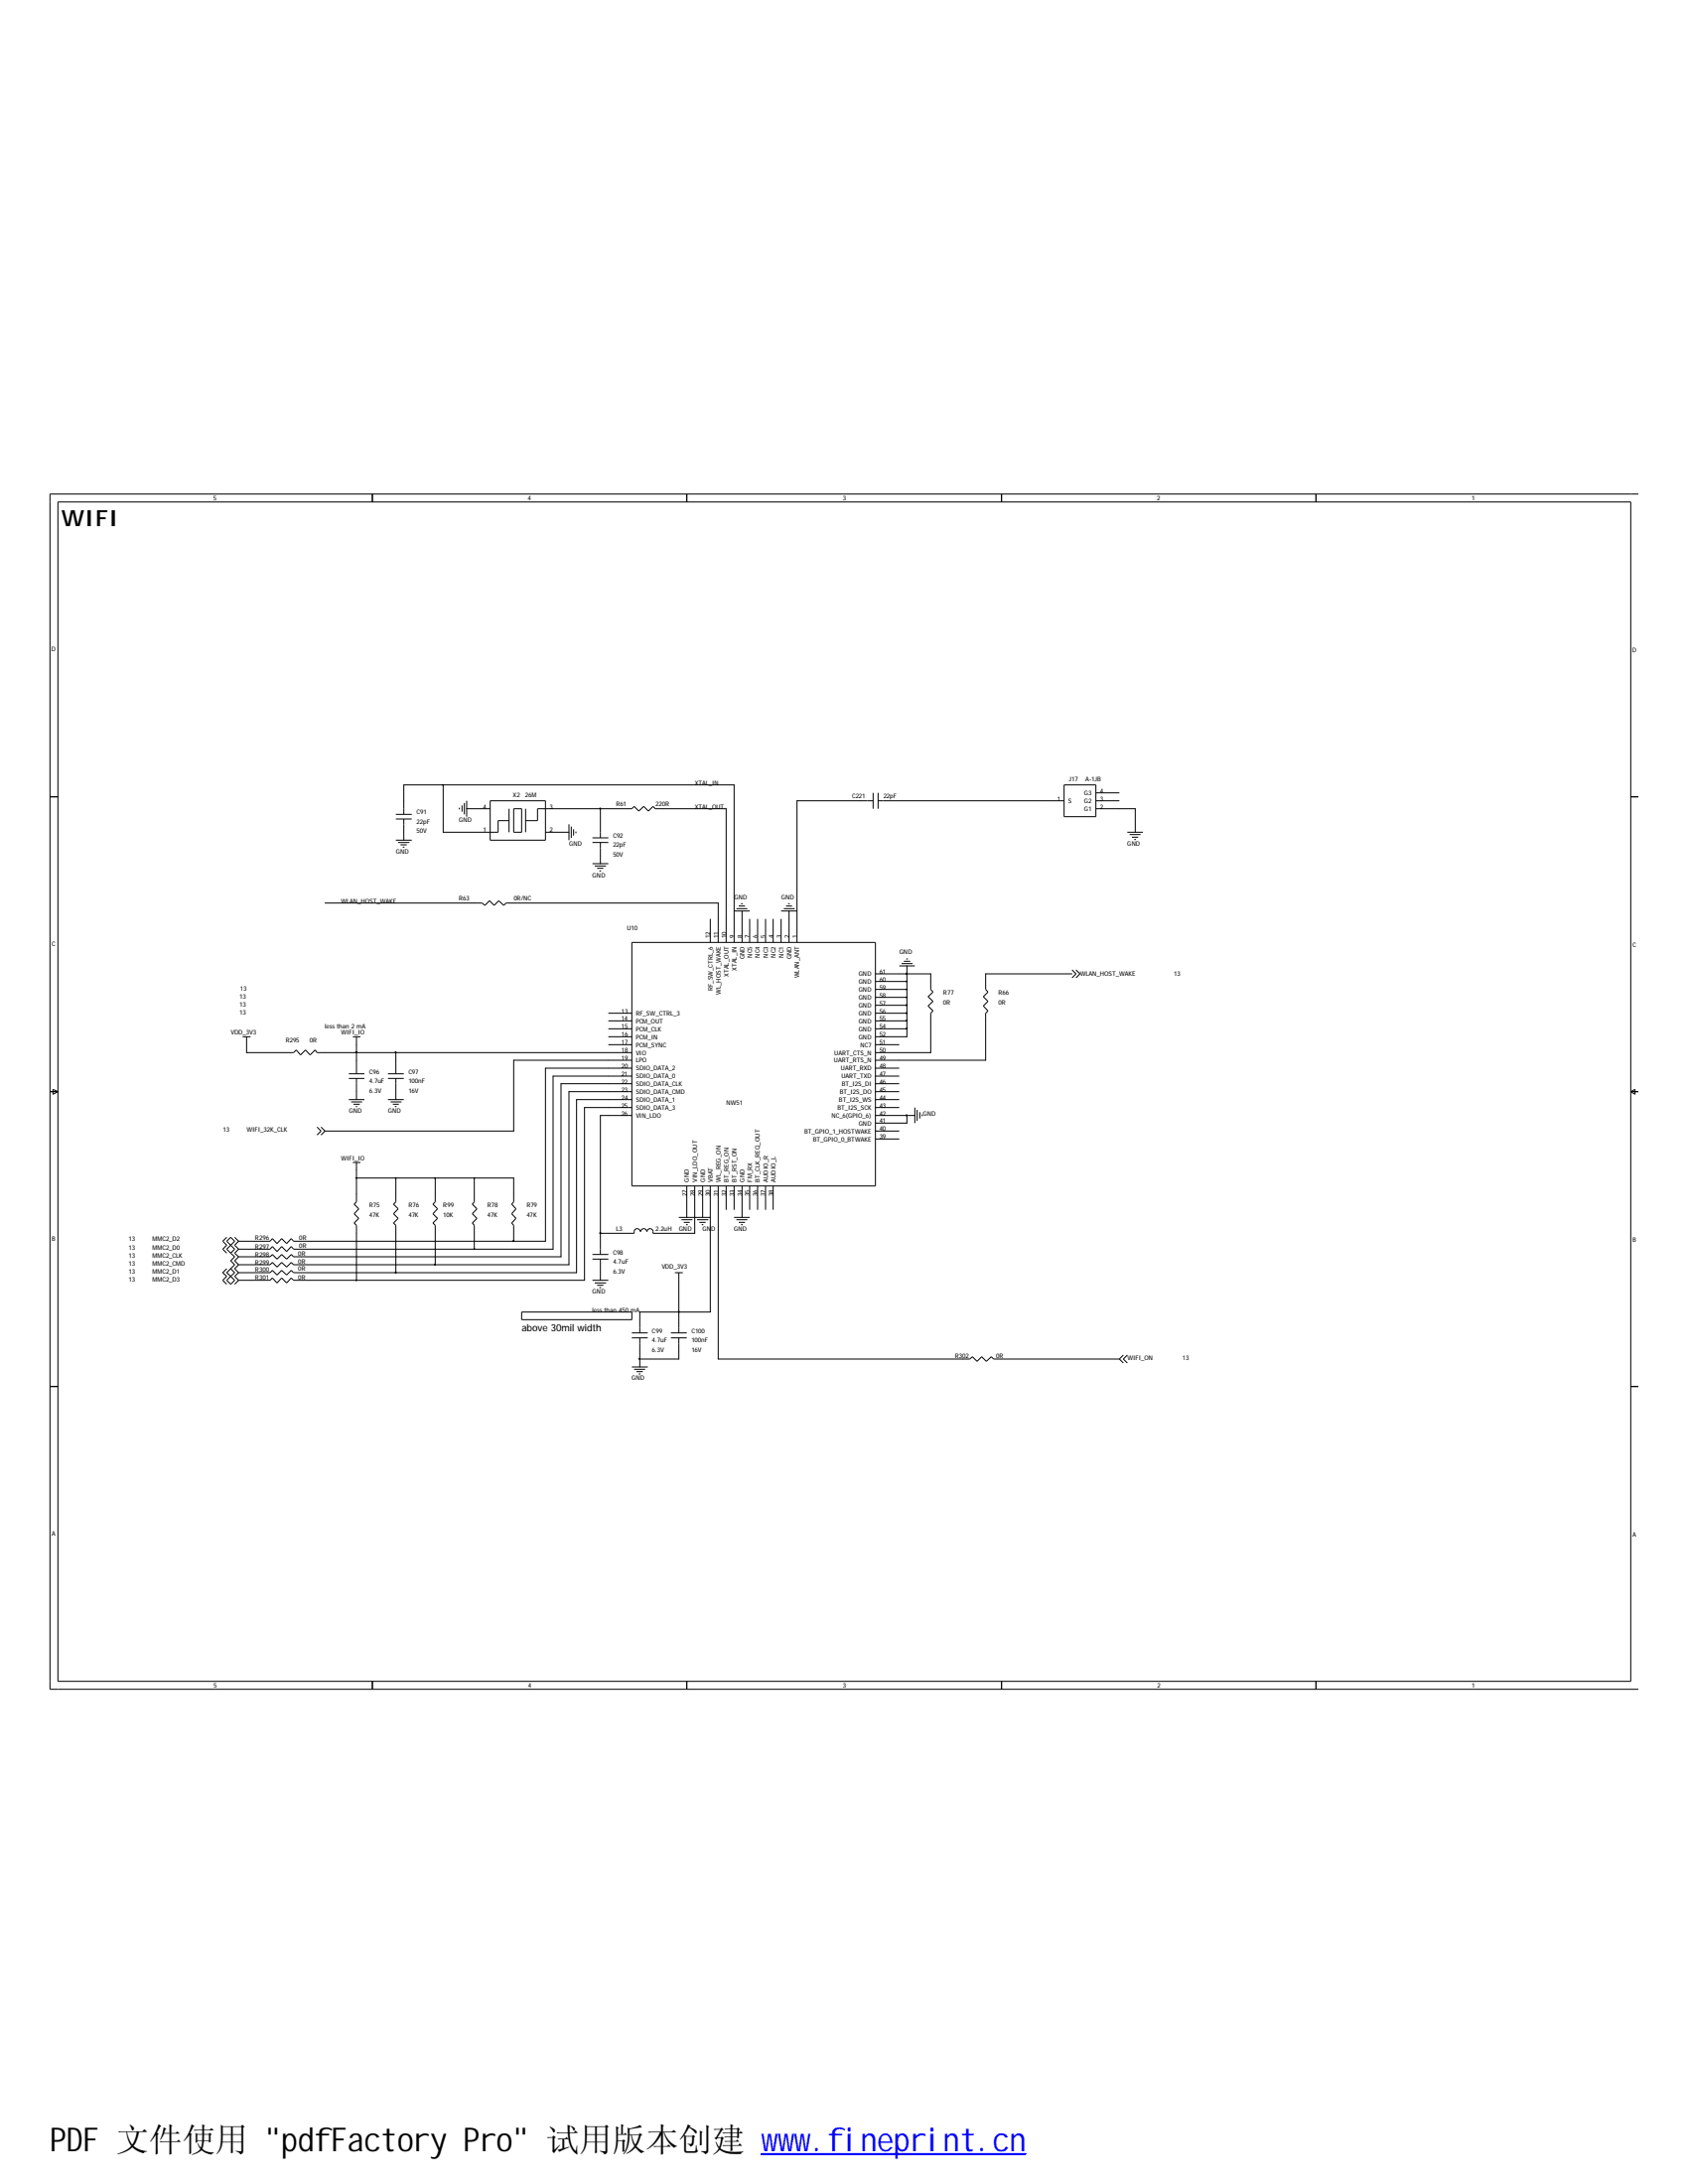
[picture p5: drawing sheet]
<svg xmlns="http://www.w3.org/2000/svg" width="216mm" height="279mm" viewBox="0 0 216 279" stroke-linecap="round" stroke-linejoin="round" font-family="sans-serif">
<g fill="none" stroke="#000" stroke-width=".13">
<path d="M7.4 64.2h201.2v150.9h-201.2zM47.6 63.2v1M87.8 63.2v1M128.1 63.2v1M168.3 63.2v1M209.5 63.2h-203.1v152.9h203.1M6.4 101.9h1M41.6 115.5h20.1l.3 .3 .6-.6 .6 .6 .6-.6 .6 .6 .3-.3h27.2v5.1M50.6 104.2h2.1M50.6 104.8h2.1M50.6 107.5h2.1M50.9 107.8h1.5"/>
<path d="M51.2 108.1h.8M51.5 108.4h.2M51.6 104.2v-3.8h42.3v20.2M51.6 104.8v2.7M56.7 100.4v6.1h7v-1.5h1.4M58.8 103.3v.2M59.1 103v.8M59.4 102.7v1.5M59.7 103.5h3M59.7 102.4v2.1M62.7 102.4h7.1v5.1h-7.1zM65.1 103.5v3"/>
<path d="M65.7 103.5h1v3h-1zM67.2 105h1.5v-1.5h12.1l.3-.3 .6 .6 .6-.6 .6 .6 .6-.6 .3 .3h9.1v17.1M67.2 103.5v3M69.8 106.5h3M72.8 105.5v2M73.1 105.7v1.5M73.4 106.1v.8M73.7 106.4v.2M75.8 107.2h2M75.8 107.8h2M75.8 110.5h2M76.1 110.8h1.4"/>
<path d="M76.4 111.1h.8M76.7 111.4h.2M76.8 103.5v3.7M76.8 107.8v2.7M90.8 117.6v3M93.9 116.5h2M94.2 116.2h1.4M94.5 115.9h.8M94.8 115.6h.2M94.9 116.5v4.1M95.9 117.6v3M96.9 117.6v3"/>
<path d="M97.9 117.6v3M98.9 117.6v3M99.9 117.6v3M99.9 116.5h2M100.2 116.2h1.4M100.5 115.9h.8M100.8 115.6h.2M100.9 116.5v4.1M111.7 102.4h-9.8v18.2M111.7 101.4v2.1M112.3 101.4v2.1M112.3 102.4h23.8"/>
<path d="M136.1 100.4h4.1v4.1h-4.1zM140.2 103.5h5v3M140.2 102.4h3M140.2 101.4h3M144.2 106.5h2M144.5 106.8h1.4M144.8 107.1h.8M145.1 107.4h.2M208.6 101.9h.9M6.4 139.7h1M6.8 139.4l.6 .3-.6 .3zM31 132.6h1"/>
<path d="M31.5 132.6v2.1h6l.4-.4 .5 .7 .7-.7 .6 .7 .6-.7 .3 .4h40.2M44.6 137.4h2M44.6 138h2M45.1 132.6h1M45.6 132.6v4.8M45.6 138v2.7M49.6 137.4h2M49.6 138h2M50.6 134.7v2.7M50.6 138v2.7M77.8 129.6h3M77.8 130.6h3"/>
<path d="M77.8 131.6h3M77.8 132.6h3M77.8 133.6h3M80.8 120.6h31.2v31.1h-31.2zM80.8 139.7h-8v22.1h-35.3l-.2-.3-.6 .6-.7-.6-.6 .6-.6-.6-.3 .3h-4M80.8 135.6h-15.1v9.1h-24.1M80.8 136.7h-11v22.1h-32.3l-.2-.3-.6 .6-.7-.6-.6 .6-.6-.6-.3 .3h-4M80.8 137.7h-10.1v22.1h-33.2l-.2-.3-.6 .6-.7-.6-.6 .6-.6-.6-.3 .3h-4M80.8 138.6h-9v22.2h-34.3l-.2-.3-.6 .6-.7-.6-.6 .6-.6-.6-.3 .3h-4M112 139.7h3M112 129.6h4M112 130.6h4"/>
<path d="M112 131.6h4M112 133.6h3M112 124.6h7v2l.3 .3-.6 .6 .6 .6-.6 .6 .6 .6-.3 .3v5.1h-7M112 136.7h3M112 137.7h3M112 138.6h3M112 128.6h4M112 127.6h4M112 126.6h4M112 125.6h4M115 123.6h2M115.3 123.3h1.4"/>
<path d="M115.6 123h.8M115.9 122.7h.2M116 123.6v9h-4M137.1 124.6h-11v2l.3 .3-.6 .6 .6 .6-.6 .6 .6 .6-.3 .3v6h-14.1M137.1 124.1l.5 .5-.5 .5M137.6 124.1l.5 .5-.5 .5M208.6 139.7h.9M208.6 139.7l.5-.3v.6zM29 158.3l-.5 .5 .5 .5-.5 .5 .5 .5M29.5 158.3l.5 .5-1 1 .5 .5 .5-.5-1-1zM30 158.3l.5 .5M30.5 158.8l-.5 .5 .5 .5"/>
<path d="M30.5 159.8l-.5 .5 .5 .5M40.6 144.2l.5 .5-.5 .5M41.1 144.2l.5 .5M41.6 144.7l-.5 .5M44.6 140.7h2M44.9 141h1.4M45.1 148.7h1M45.2 141.3h.8M45.5 141.6h.2M45.6 148.7v5.1l-.3 .3 .6 .5-.6 .7 .6 .6-.6 .6 .3 .3v7M45.6 150.7h20.1v3.1l-.3 .3 .6 .5-.6 .7 .6 .6-.6 .6 .3 .3v2M49.6 140.7h2"/>
<path d="M50 141h1.4M50.2 141.3h.8M50.5 141.6h.2M50.6 150.7v3.1l-.3 .3 .6 .5-.6 .7 .6 .6-.6 .6 .3 .3v6M55.7 150.7v3.1l-.3 .3 .6 .5-.6 .7 .6 .6-.6 .6 .3 .3v5M60.7 150.7v3.1l-.3 .3 .6 .5-.6 .7 .6 .6-.6 .6 .3 .3v3M80.8 140.7h-7.1v22.1h-36.2l-.2-.3-.6 .6-.7-.6-.6 .6-.6-.6-.3 .3h-4M80.8 141.7h-6v22.1h-37.3l-.2-.3-.6 .6-.7-.6-.6 .6-.6-.6-.3 .3h-4M80.8 142.7h-4v17.8M81.9 157.6a.4 .4 0 0 0-.5-.4 .4 .4 0 0 0-.3 .6h-4.3M82 157.6a.38 .38 0 0 1 .3-.4 .38 .38 0 0 1 .4 .4M86.8 155.7h4"/>
<path d="M87.2 156h1.4M87.5 156.4h.7M87.8 156.7h.2M87.8 151.7v4M88.9 151.7v6.1h-5.4a.4 .4 0 0 0-.2-.6 .4 .4 0 0 0-.5 .4M89.2 156h1.4M89.5 156.4h.8M89.7 156.7h.3M89.9 151.7v4M90.8 151.7v16.2h-9v2.6M91.9 151.7v22.2h32.1l.4-.3 .6 .6 .6-.6 .6 .6 .6-.6 .3 .3h16.1M92.9 151.7v3.1"/>
<path d="M93.9 151.7v3.1M93.9 155.7h2M94.2 156h1.4M94.5 156.4h.8M94.8 156.7h.2M94.9 151.7v4M95.9 151.7v3.1M96.9 151.7v3.1M97.9 151.7v3.1M98.9 151.7v3.1M112 140.7h3M112 141.7h3"/>
<path d="M112 142.7h5M112 145.7h3M112 144.7h3M116 142.7v1h-4M117 141.7v2M117.3 142v1.4M117.6 142.3v.8M117.9 142.6v.2M6.4 177.4h1M29 162.3l-.5 .5 .5 .5-.5 .5 .5 .5M29.5 163.3l.5 .5-.5 .5-.5-.5zM29.5 162.3l.5 .5-.5 .5"/>
<path d="M29.5 160.3l.5 .5-.5 .5 .5 .5-1 1 .5 .5M30.5 163.8l-.5 .5M30.5 162.8l-.5 .5 .5 .5M30.5 161.8l-.5 .5 .5 .5M30.5 160.8l-.5 .5 .5 .5M66.7 167.9h14.1v.9h-14.1zM75.8 163.8h2M75.8 160.5h2M75.8 161.1h2M76.1 164.1h1.4M76.4 164.4h.8M76.7 164.7h.2"/>
<path d="M76.8 161.1v2.7M80.8 170.5h2M80.8 171.2h2M80.8 174.9h2M81.1 175.2h1.4M81.4 175.5h.8M81.7 175.8h.2M81.8 171.2v3.7M85.8 170.5h2M85.8 171.2h2M86.3 162.8h1M86.8 171.2v2.7h-5"/>
<path d="M86.8 162.8v7.7M143.2 173.9l.5 .5M143.7 173.4l-.5 .5M144.2 173.4l-.5 .5 .5 .5M208.6 177.4h.9M47.6 215.1v1M87.8 215.1v1M128.1 215.1v1M168.3 215.1v1"/>
</g>
<g fill="#000" stroke="#000" stroke-width=".13">
<path d="M56.6 100.4v.1z" fill-rule="evenodd"/>
<path d="M76.7 103.4h.1v.1h-.1z" fill-rule="evenodd"/>
<path d="M45.5 134.6h.1v.1z" fill-rule="evenodd"/>
<path d="M45.5 134.6h.1v.1z" fill-rule="evenodd"/>
<path d="M50.6 134.6h.1l-.1 .1z" fill-rule="evenodd"/>
<path d="M115.9 124.5h.1v.1h-.1z" fill-rule="evenodd"/>
<path d="M115.9 126.5l.1 .1z" fill-rule="evenodd"/>
<path d="M115.9 125.5l.1 .1z" fill-rule="evenodd"/>
<path d="M115.9 131.5h.1v.1h-.1z" fill-rule="evenodd"/>
<path d="M115.9 130.5h.1v.1h-.1z" fill-rule="evenodd"/>
<path d="M115.9 129.5h.1v.1h-.1z" fill-rule="evenodd"/>
<path d="M115.9 128.5h.1v.1h-.1z" fill-rule="evenodd"/>
<path d="M115.9 127.6h.1z" fill-rule="evenodd"/>
<path d="M115.9 124.5h.1v.1h-.1z" fill-rule="evenodd"/>
<path d="M45.5 150.7h.1z" fill-rule="evenodd"/>
<path d="M50.6 150.7h.1h-.1z" fill-rule="evenodd"/>
<path d="M55.6 150.7h.1z" fill-rule="evenodd"/>
<path d="M60.6 159.7l.1 .1z" fill-rule="evenodd"/>
<path d="M60.6 150.7h.1z" fill-rule="evenodd"/>
<path d="M65.6 158.7l.1 .1z" fill-rule="evenodd"/>
<path d="M76.7 157.7h.1v.1h-.1z" fill-rule="evenodd"/>
<path d="M115.9 142.6h.1v.1h-.1z" fill-rule="evenodd"/>
<path d="M45.5 163.8h.1z" fill-rule="evenodd"/>
<path d="M50.6 162.7v.1z" fill-rule="evenodd"/>
<path d="M55.6 161.7l.1 .1h-.1z" fill-rule="evenodd"/>
<path d="M81.8 173.8v.1z" fill-rule="evenodd"/>
<path d="M86.8 167.8h.1l-.1 .1z" fill-rule="evenodd"/>
<path d="M86.8 167.8h.1l-.1 .1z" fill-rule="evenodd"/>
</g>
<path d="M97.4 275.5h33.8" fill="none" stroke="#00f" stroke-width=".18"/>
<path d="M97.4 275.7h33.8" fill="none" stroke="#00f" stroke-width=".21"/>
<text font-size="4.2" x="6.3" y="275.2">PDF 文件使用 &quot;pdfFactory Pro&quot; 试用版本创建 ww</text>
<text font-size="4.2" fill="#00f" x="99.5" y="275.2">w.fineprint.cn</text>
<text font-size="2.9" x="7.9" y="67.3">WIFI</text>
<text font-size="1.3" x="66.7" y="170.3">above 30mil width</text>
<g font-size=".8">
<text x="27.3" y="64">5</text>
<text x="67.5" y="64">4</text>
<text x="107.8" y="64">3</text>
<text x="148" y="64">2</text>
<text x="188.2" y="64">1</text>
<text x="6.6" y="83.3">D</text>
<text x="208.7" y="83.4">D</text>
<text x="65.6" y="101.9">X2</text>
<text x="67.1" y="101.9">26M</text>
<text x="88.9" y="100.4">XTAL_IN</text>
<text x="136.7" y="100">J17</text>
<text x="138.7" y="101.7">G3</text>
<text x="138.9" y="100">A-1JB</text>
<text x="140.7" y="101.4">4</text>
<text x="53.3" y="104.2">C91</text>
<text x="53.3" y="106.6">50V</text>
<text x="53.3" y="105.4">22pF</text>
<text x="58.7" y="105.2">GND</text>
<text x="61.8" y="106.5">1</text>
<text x="61.8" y="103.5">4</text>
<text x="70.3" y="106.5">2</text>
<text x="70.3" y="103.5">3</text>
<text x="78.4" y="107.2">C92</text>
<text x="78.8" y="103.2">R61</text>
<text x="83.8" y="103.2">220R</text>
<text x="88.9" y="103.5">XTAL_OUT</text>
<text x="109" y="102.2">C221</text>
<text x="113" y="102.2">22pF</text>
<text x="135.2" y="102.4">1</text>
<text x="136.6" y="102.7">S</text>
<text x="138.7" y="103.8">G1</text>
<text x="138.7" y="102.7">G2</text>
<text x="140.7" y="103.5">2</text>
<text x="140.7" y="102.4">3</text>
<text x="50.6" y="109.2">GND</text>
<text x="72.8" y="108.2">GND</text>
<text x="75.8" y="112.2">GND</text>
<text x="78.4" y="109.6">50V</text>
<text x="78.4" y="108.4">22pF</text>
<text x="144.2" y="108.2">GND</text>
<text x="43.6" y="115.5">WLAN_HOST_WAKE</text>
<text x="58.7" y="115.2">R63</text>
<text x="65.7" y="115.2">0R/NC</text>
<text x="80.2" y="119">U10</text>
<text x="93.9" y="115">GND</text>
<text x="99.9" y="115">GND</text>
<text x="6.6" y="121">C</text>
<text x="90.8" y="120.1" transform="rotate(-90 90.8 120.1)">12</text>
<text x="91.9" y="120.1" transform="rotate(-90 91.9 120.1)">11</text>
<text x="92.9" y="120.1" transform="rotate(-90 92.9 120.1)">10</text>
<text x="93.2" y="124.9" transform="rotate(-90 93.2 124.9)">XTAL_OUT</text>
<text x="93.9" y="120.1" transform="rotate(-90 93.9 120.1)">9</text>
<text x="94.2" y="124.2" transform="rotate(-90 94.2 124.2)">XTAL_IN</text>
<text x="94.9" y="120.1" transform="rotate(-90 94.9 120.1)">8</text>
<text x="95.2" y="122.7" transform="rotate(-90 95.2 122.7)">GND</text>
<text x="95.9" y="120.1" transform="rotate(-90 95.9 120.1)">7</text>
<text x="96.2" y="122.5" transform="rotate(-90 96.2 122.5)">NC5</text>
<text x="96.9" y="120.1" transform="rotate(-90 96.9 120.1)">6</text>
<text x="97.2" y="122.5" transform="rotate(-90 97.2 122.5)">NC4</text>
<text x="97.9" y="120.1" transform="rotate(-90 97.9 120.1)">5</text>
<text x="98.2" y="122.5" transform="rotate(-90 98.2 122.5)">NC3</text>
<text x="98.9" y="120.1" transform="rotate(-90 98.9 120.1)">4</text>
<text x="99.2" y="122.5" transform="rotate(-90 99.2 122.5)">NC2</text>
<text x="99.9" y="120.1" transform="rotate(-90 99.9 120.1)">3</text>
<text x="100.2" y="122.5" transform="rotate(-90 100.2 122.5)">NC1</text>
<text x="100.9" y="120.1" transform="rotate(-90 100.9 120.1)">2</text>
<text x="101.2" y="122.7" transform="rotate(-90 101.2 122.7)">GND</text>
<text x="101.9" y="120.1" transform="rotate(-90 101.9 120.1)">1</text>
<text x="102.2" y="125.1" transform="rotate(-90 102.2 125.1)">WLAN_ANT</text>
<text x="109.8" y="125.9">GND</text>
<text x="109.8" y="124.9">GND</text>
<text x="112.5" y="125.6">60</text>
<text x="112.5" y="124.6">61</text>
<text x="115" y="122.1">GND</text>
<text x="138.1" y="124.8">WLAN_HOST_WAKE</text>
<text x="150.1" y="124.8">13</text>
<text x="208.8" y="121.2">C</text>
<text x="30.6" y="127.8">13</text>
<text x="30.6" y="129.8">13</text>
<text x="30.6" y="128.8">13</text>
<text x="30.7" y="126.8">13</text>
<text x="41.6" y="131.6">less than 2 mA</text>
<text x="79.5" y="129.6">13</text>
<text x="79.5" y="130.6">14</text>
<text x="79.5" y="131.6">15</text>
<text x="81.3" y="129.9">RF_SW_CTRL_3</text>
<text x="81.3" y="130.9">PCM_OUT</text>
<text x="81.3" y="131.9">PCM_CLK</text>
<text x="91.1" y="126.7" transform="rotate(-90 91.1 126.7)">RF_SW_CTRL_6</text>
<text x="92.2" y="127.3" transform="rotate(-90 92.2 127.3)">WL_HOST_WAKE</text>
<text x="109.8" y="131.9">GND</text>
<text x="109.8" y="130.9">GND</text>
<text x="109.8" y="129.9">GND</text>
<text x="109.8" y="128.9">GND</text>
<text x="109.8" y="127.9">GND</text>
<text x="109.8" y="126.9">GND</text>
<text x="112.5" y="131.6">54</text>
<text x="112.5" y="130.6">55</text>
<text x="112.5" y="129.6">56</text>
<text x="112.5" y="128.6">57</text>
<text x="112.5" y="127.6">58</text>
<text x="112.5" y="126.6">59</text>
<text x="120.6" y="127.3">R77</text>
<text x="120.6" y="128.5">0R</text>
<text x="127.7" y="127.3">R66</text>
<text x="127.7" y="128.5">0R</text>
<text x="29.5" y="132.3">VDD_3V3</text>
<text x="36.5" y="133.3">R295</text>
<text x="39.6" y="133.3">0R</text>
<text x="43.6" y="132.3">WIFI_IO</text>
<text x="47.2" y="137.4">C96</text>
<text x="52.2" y="137.4">C97</text>
<text x="79.5" y="132.6">16</text>
<text x="79.5" y="133.6">17</text>
<text x="79.5" y="134.7">18</text>
<text x="79.5" y="135.6">19</text>
<text x="79.5" y="136.7">20</text>
<text x="79.5" y="137.7">21</text>
<text x="81.3" y="132.9">PCM_IN</text>
<text x="81.3" y="133.9">PCM_SYNC</text>
<text x="81.3" y="135">VIO</text>
<text x="81.3" y="135.9">LPO</text>
<text x="81.3" y="136.9">SDIO_DATA_2</text>
<text x="81.3" y="138">SDIO_DATA_0</text>
<text x="106.7" y="135.9">UART_RTS_N</text>
<text x="106.7" y="135">UART_CTS_N</text>
<text x="107.6" y="136.9">UART_RXD</text>
<text x="107.6" y="138">UART_TXD</text>
<text x="109.8" y="132.9">GND</text>
<text x="110" y="133.9">NC7</text>
<text x="112.5" y="137.7">47</text>
<text x="112.5" y="136.7">48</text>
<text x="112.5" y="135.6">49</text>
<text x="112.5" y="134.7">50</text>
<text x="112.5" y="133.6">51</text>
<text x="112.5" y="132.6">52</text>
<text x="44.6" y="142.4">GND</text>
<text x="47.2" y="139.8">6.3V</text>
<text x="47.2" y="138.6">4.7uF</text>
<text x="49.6" y="142.4">GND</text>
<text x="52.2" y="139.8">16V</text>
<text x="52.2" y="138.6">100nF</text>
<text x="79.5" y="138.6">22</text>
<text x="79.5" y="139.7">23</text>
<text x="79.5" y="140.7">24</text>
<text x="79.5" y="141.7">25</text>
<text x="79.5" y="142.7">26</text>
<text x="81.3" y="138.9">SDIO_DATA_CLK</text>
<text x="81.3" y="140">SDIO_DATA_CMD</text>
<text x="81.3" y="141">SDIO_DATA_1</text>
<text x="81.3" y="142">SDIO_DATA_3</text>
<text x="81.3" y="143">VIN_LDO</text>
<text x="92.9" y="141.4">NW51</text>
<text x="106.3" y="143">NC_6(GPIO_6)</text>
<text x="107.1" y="142">BT_I2S_SCK</text>
<text x="107.3" y="141">BT_I2S_WS</text>
<text x="107.4" y="140">BT_I2S_DO</text>
<text x="107.7" y="138.9">BT_I2S_DI</text>
<text x="109.8" y="144">GND</text>
<text x="112.5" y="143.7">41</text>
<text x="112.5" y="142.7">42</text>
<text x="112.5" y="140.7">44</text>
<text x="112.5" y="139.7">45</text>
<text x="112.5" y="138.6">46</text>
<text x="112.5" y="141.7">43</text>
<text x="118" y="142.8">GND</text>
<text x="28.5" y="144.8">13</text>
<text x="31.5" y="144.8">WIFI_32K_CLK</text>
<text x="43.6" y="148.4">WIFI_IO</text>
<text x="102.9" y="145">BT_GPIO_1_HOSTWAKE</text>
<text x="104" y="146">BT_GPIO_0_BTWAKE</text>
<text x="112.5" y="145.7">39</text>
<text x="112.5" y="144.7">40</text>
<text x="47.2" y="154.5">R75</text>
<text x="47.2" y="155.7">47K</text>
<text x="52.2" y="154.5">R76</text>
<text x="52.2" y="155.7">47K</text>
<text x="56.7" y="154.5">R99</text>
<text x="56.7" y="155.7">10K</text>
<text x="62.3" y="154.5">R78</text>
<text x="62.3" y="155.7">47K</text>
<text x="67.4" y="154.5">R79</text>
<text x="67.4" y="155.7">47K</text>
<text x="87.8" y="153.1" transform="rotate(-90 87.8 153.1)">27</text>
<text x="88.1" y="151.2" transform="rotate(-90 88.1 151.2)">GND</text>
<text x="88.9" y="153.1" transform="rotate(-90 88.9 153.1)">28</text>
<text x="89.2" y="151.2" transform="rotate(-90 89.2 151.2)">VIN_LDO_OUT</text>
<text x="89.9" y="153.1" transform="rotate(-90 89.9 153.1)">29</text>
<text x="90.2" y="151.2" transform="rotate(-90 90.2 151.2)">GND</text>
<text x="90.8" y="153.1" transform="rotate(-90 90.8 153.1)">30</text>
<text x="91.1" y="151.2" transform="rotate(-90 91.1 151.2)">VBAT</text>
<text x="91.9" y="153.1" transform="rotate(-90 91.9 153.1)">31</text>
<text x="92.2" y="151.2" transform="rotate(-90 92.2 151.2)">WL_REG_ON</text>
<text x="92.9" y="153.1" transform="rotate(-90 92.9 153.1)">32</text>
<text x="93.2" y="151.2" transform="rotate(-90 93.2 151.2)">BT_REG_ON</text>
<text x="93.9" y="153.1" transform="rotate(-90 93.9 153.1)">33</text>
<text x="94.2" y="151.2" transform="rotate(-90 94.2 151.2)">BT_RST_ON</text>
<text x="94.9" y="153.1" transform="rotate(-90 94.9 153.1)">34</text>
<text x="95.2" y="151.2" transform="rotate(-90 95.2 151.2)">GND</text>
<text x="95.9" y="153.1" transform="rotate(-90 95.9 153.1)">35</text>
<text x="96.2" y="151.2" transform="rotate(-90 96.2 151.2)">FM_RX</text>
<text x="96.9" y="153.1" transform="rotate(-90 96.9 153.1)">36</text>
<text x="97.2" y="151.2" transform="rotate(-90 97.2 151.2)">BT_CLK_REQ_OUT</text>
<text x="97.9" y="153.1" transform="rotate(-90 97.9 153.1)">37</text>
<text x="98.2" y="151.2" transform="rotate(-90 98.2 151.2)">AUDIO_R</text>
<text x="98.9" y="153.1" transform="rotate(-90 98.9 153.1)">38</text>
<text x="99.2" y="151.2" transform="rotate(-90 99.2 151.2)">AUDIO_L</text>
<text x="6.6" y="158.8">B</text>
<text x="16.4" y="158.8">13</text>
<text x="16.4" y="159.9">13</text>
<text x="16.4" y="161.9">13</text>
<text x="16.4" y="160.9">13</text>
<text x="19.5" y="158.8">MMC2_D2</text>
<text x="19.5" y="159.9">MMC2_D0</text>
<text x="19.5" y="161.9">MMC2_CMD</text>
<text x="19.5" y="160.9">MMC2_CLK</text>
<text x="32.6" y="160.8">R298</text>
<text x="32.6" y="161.8">R299</text>
<text x="32.6" y="158.7">R296</text>
<text x="32.6" y="159.8">R297</text>
<text x="38.1" y="160.7">0R</text>
<text x="38.1" y="161.7">0R</text>
<text x="38.3" y="158.6">0R</text>
<text x="38.3" y="159.7">0R</text>
<text x="78.4" y="160.5">C98</text>
<text x="78.4" y="161.7">4.7uF</text>
<text x="78.8" y="157.5">L3</text>
<text x="83.8" y="157.5">2.2uH</text>
<text x="86.8" y="157.5">GND</text>
<text x="89.9" y="157.5">GND</text>
<text x="93.9" y="157.5">GND</text>
<text x="208.8" y="158.9">B</text>
<text x="16.4" y="163.9">13</text>
<text x="16.4" y="162.9">13</text>
<text x="19.5" y="163.9">MMC2_D3</text>
<text x="19.5" y="162.9">MMC2_D1</text>
<text x="32.6" y="162.7">R300</text>
<text x="32.6" y="163.7">R301</text>
<text x="38.1" y="162.6">0R</text>
<text x="38.1" y="163.7">0R</text>
<text x="75.8" y="167.9">less than 450mA</text>
<text x="75.8" y="165.5">GND</text>
<text x="78.4" y="162.9">6.3V</text>
<text x="84.6" y="162.3">VDD_3V3</text>
<text x="83.4" y="170.5">C99</text>
<text x="83.4" y="173">6.3V</text>
<text x="83.4" y="171.7">4.7uF</text>
<text x="88.4" y="170.5">C100</text>
<text x="88.4" y="173">16V</text>
<text x="88.4" y="171.7">100nF</text>
<text x="122.1" y="173.8">R302</text>
<text x="127.4" y="173.8">0R</text>
<text x="144.2" y="173.9">WIFI_ON</text>
<text x="151.2" y="173.9">13</text>
<text x="80.8" y="176.6">GND</text>
<text x="6.6" y="196.5">A</text>
<text x="208.8" y="196.6">A</text>
<text x="27.3" y="215.9">5</text>
<text x="67.5" y="215.9">4</text>
<text x="107.8" y="215.9">3</text>
<text x="148" y="215.9">2</text>
<text x="188.2" y="215.9">1</text>
</g>
</svg>
